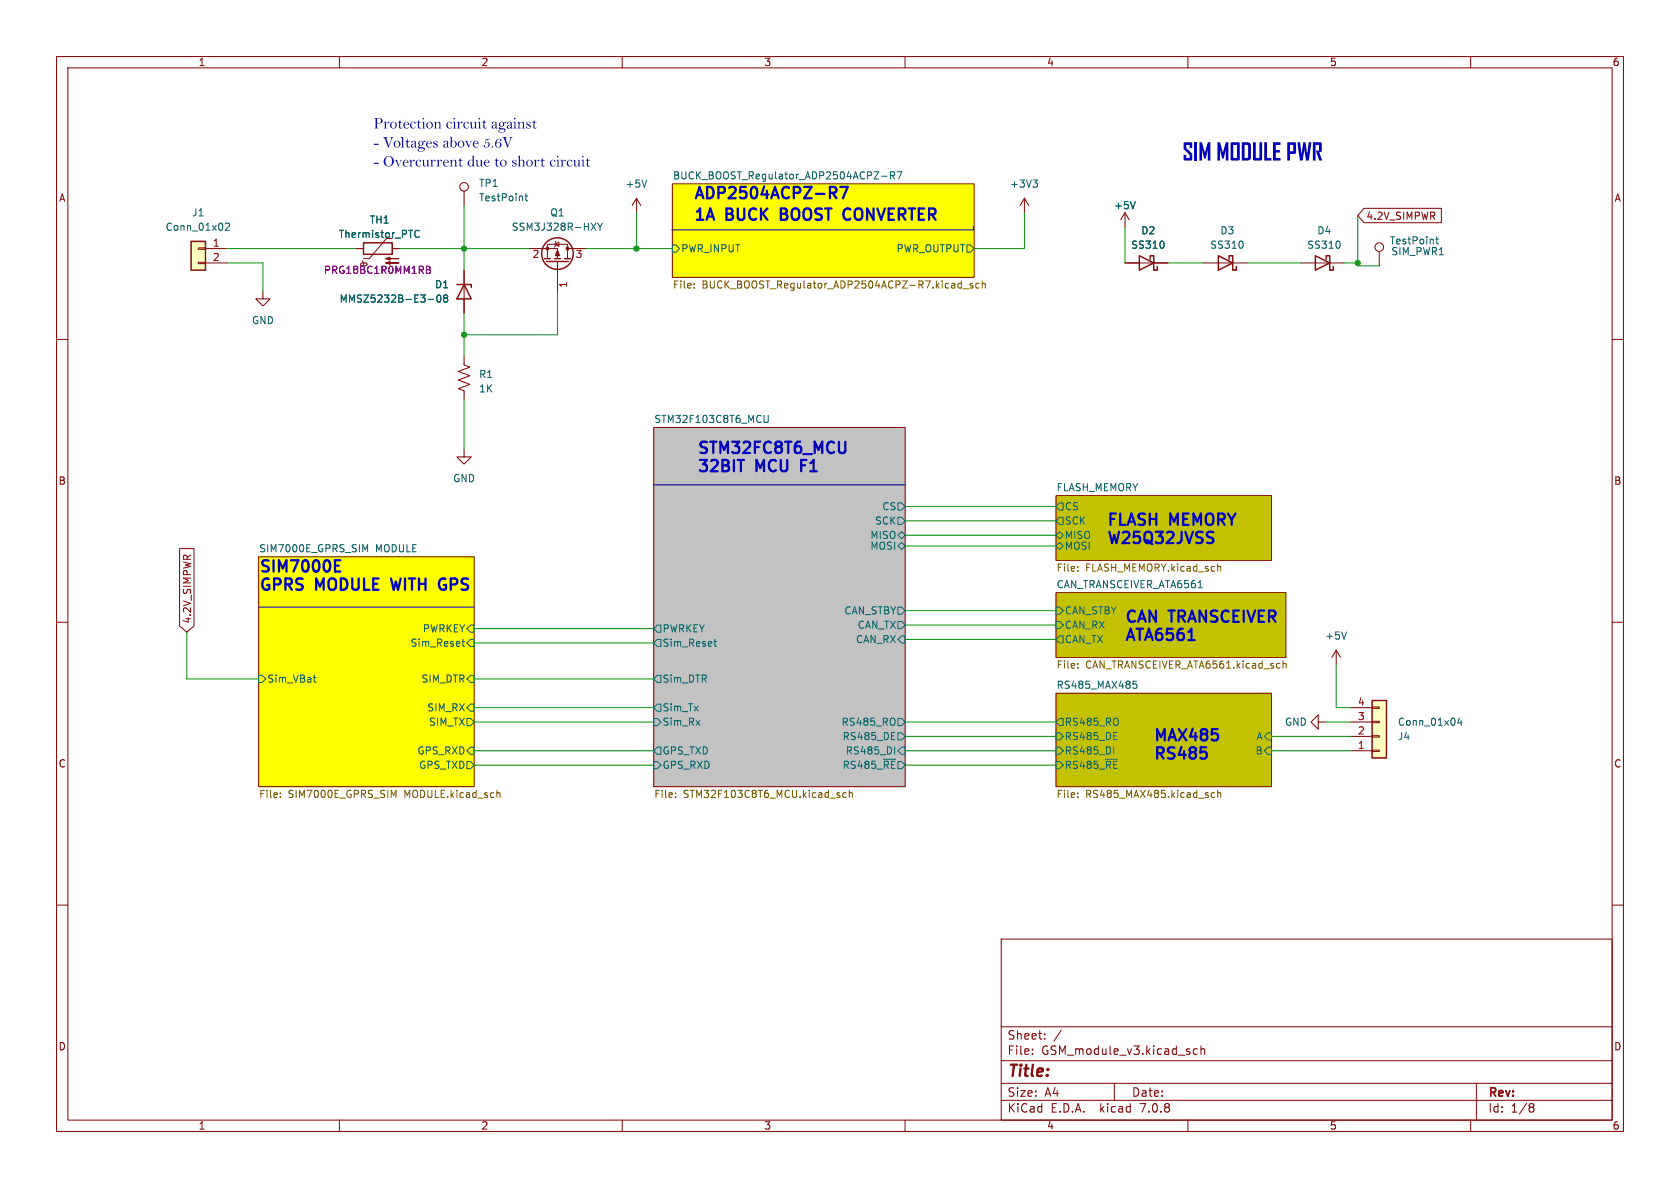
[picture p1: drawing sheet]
<svg xmlns="http://www.w3.org/2000/svg" width="297mm" height="210mm" viewBox="0 0 297 210" stroke-linecap="round" stroke-linejoin="round" font-family="sans-serif">
<g fill="none" stroke="#840000" stroke-width=".18">
<path d="M10 10h277v190h-277zM12 12h273v186h-273zM60 10v2M110 10v2M160 10v2M210 10v2M260 10v2M82 33.8v2.5M112.5 35.1l-.7 1.2M112.5 35.1v2.5M112.5 35.1l.8 1.2M118.9 32.5h53.3v16.5h-53.3z"/>
<path d="M181.1 35.1l-.8 1.2M181.1 35.1v2.5M181.1 35.1l.8 1.2M198.9 37.6l-.8 1.3M198.9 37.6v2.5M198.9 37.6l.7 1.3M241.1 36.8h13.7v2.6h-13.7l-1.1-1.3zM10 60h2M35.1 46.4h1.2v.2h-1.2zM35.1 43.8h1.2v.3h-1.2zM36.3 46.5h3.8M36.3 43.9h3.8"/>
<path d="M46.5 51.6v1.2h1.3l-1.3 1.3-1.3-1.3h1.3M63 43.9h1.3M63.8 46.7l.2-.2h.7l.2 .2M64 46.1l.2 .3 .1 .3M69.3 42.2h-1l-3 3.5h-1M69.3 43.9h1.3M82 47.8v7.6M93.5 43.9h5.1v1.8M96.8 45.7v-2.5h3.5v2.5M98.2 43.2l.6-.4v.8zM98.3 42.7l-.1 .1v.8l-.2 .1M98.6 46.2v5.4"/>
<path d="M100.3 43.9h3.3M198.9 46.5h7.6M212.9 46.5h7.6M230 46.5h7.6M243.8 44.5v2.5M285 60h2M82 63v1.5l1.1 .4-2.1 .8 2.1 .7-2.1 .8 2.1 .7-2.1 .8 1 .4v1.5M82 79.5v1.3h1.3l-1.3 1.2-1.2-1.2h1.2M115.6 75.6h44.4v63.5h-44.4zM31.7 97h2.6v13.6l-1.3 1.2-1.3-1.2zM45.7 98.4h38.1v40.7h-38.1zM186.7 87.6h38.1v11.5h-38.1z"/>
<path d="M10 110h2M186.7 104.8h40.6v11.4h-40.6zM236.2 114.9l-.7 1.3M236.2 114.9v2.6M236.2 114.9l.8 1.3M285 110h2M186.7 122.6h38.1v16.5h-38.1zM233 127.6v-1.2l-1.2 1.2 1.2 1.3v-1.3h1.3M238.8 132.7h3.8M238.8 130.2h3.8M238.8 127.6h3.8M238.8 125.1h3.8"/>
<path d="M242.6 125h1.2v.2h-1.2zM242.6 127.5h1.2v.3h-1.2zM242.6 130h1.2v.3h-1.2zM242.6 132.6h1.2v.2h-1.2zM10 160h2M285 160h2M177 166h108v32h-108zM60 198v2M110 198v2M160 198v2M177 194.5h108M177 191.5h108"/>
<path d="M177 187.5h108M177 181.5h108M182.5 186.3v.1M182.5 185.5v.1M184.7 183.6v.1M184.7 182.8v.1M187.6 182.1l-1.3 2M197 191.5v3M210 198v2M211.7 185.5l-.5-.1-.2 .3v.4l.1 .2h.6M212.3 185.5l.2-.1 .4 .1 .1 .9M212.3 184.9v1.5"/>
<path d="M260 198v2M261 191.5v6.5M270.6 195.1h.3l.3 .3-.3 .3M270.6 195.7h.3M270.9 195.7l.2 .2 .1 .4-.3 .3h-.3"/>
<circle cx="82" cy="33" r=".76"/>
<circle cx="243.8" cy="43.7" r=".76"/>
</g>
<g fill="#c2c200" stroke="#c2c200" stroke-width=".18">
<path d="M186.7 87.6h38.1v11.5h-38.1z"/>
<path d="M186.7 104.8h40.6v11.4h-40.6z"/>
<path d="M186.7 122.6h38.1v16.5h-38.1z"/>
</g>
<g fill="#ff0" stroke="#ff0" stroke-width=".18">
<path d="M45.7 98.4h38.1v40.7h-38.1z"/>
<path d="M118.9 32.5h53.3v16.5h-53.3z"/>
</g>
<path d="M115.6 75.6h44.4v63.5h-44.4z" fill="#c2c2c2" stroke="#c2c2c2" stroke-width=".18"/>
<g fill="none" stroke="#006464" stroke-width=".18">
<path d="M39.9 39.6l.4-.2 .3 .4-.8 .9h.8M92.8 34.7h.5M93 34.2v1.1l.3 .2M104.5 39.4l.9 1.3M105.4 39.4l-.9 1.3M105.7 39.4l.4 .7M106.5 39.4l-.4 .7M114.3 31.8l-.4 1.3M155.9 31.2h.9M157.4 31h.6l.2-.2-.1-.3-.7-.1v1.2M157.7 31l.5 .6M158.6 30.4h.8l-.5 1.2"/>
<path d="M182.6 31.8h.8l-.4 .5M183.2 32.3l.2 .2v.3l-.2 .3M200.7 35.6l-.4 1.3M74.1 40.8a.6 .6 0 0 0-.8 .5 .6 .6 0 0 0 .6 .7l.2-.1M75.7 52.9h1M77.3 52.3l.2-.2a.68 .68 0 0 1 .5 .7 .68 .68 0 0 1-.5 .6l-.2-.1-.1-.4zM78.7 52.7l-.3-.3 .3-.3h.2l.2 .3-.2 .3M78.7 52.7l-.3 .2 .1 .4 .2 .1h.3l.1-.2v-.4l-.2-.1M78.7 52.7h.2M106.1 40.1v.6M118.9 43.3h.6l.6 .6-.6 .7h-.6zM170.9 43.3h.7l.6 .6-.6 .7h-.7z"/>
<path d="M205.7 42.9v.7M219.7 42.9v.7M236.8 42.9v.7M253.8 42.3h.5M254 41.9v1l.3 .2M135.8 73.4l-.1 1.2-.4 .1-.2-.3M64.6 97.2l.4-.9v1.2M158.7 88.9h.7l.6 .6-.6 .7h-.7zM158.7 91.4h.7l.6 .7-.6 .6h-.7zM158.7 96.5l.7-.6 .6 .6-.6 .7zM159.4 94l.6 .6-.6 .7-.7-.7zM186.7 96.5l.6-.6 .7 .6-.7 .7z"/>
<path d="M186.7 94.6l.6-.6 .7 .6-.7 .7zM186.7 89.5l.6-.6h.7v1.3h-.7zM187.3 91.4h.7v1.3h-.7l-.6-.6zM45.7 119.4h.7l.6 .6-.6 .7h-.7zM55.4 119.7h.5M81.7 113.4h.4M81.8 113v1.1l.3 .1M83.2 119.4h.6v1.3h-.6l-.7-.7zM83.2 113h.6v1.3h-.6l-.7-.6zM83.2 110.5h.6v1.3h-.6l-.7-.7zM116.2 110.5h.6v1.3h-.6l-.6-.7zM116.2 119.4h.6v1.3h-.6l-.6-.7z"/>
<path d="M116.2 113h.6v1.3h-.6l-.6-.6zM126.2 113.4h.5M126.4 113v1.1l.3 .1M158.7 107.3h.7l.6 .7-.6 .6h-.7zM158.7 109.9h.7l.6 .6-.6 .6h-.7zM159.4 112.4h.6v1.3h-.6l-.7-.7zM186.7 109.9h.6l.7 .6-.7 .6h-.6zM186.7 107.3h.6l.7 .7-.7 .6h-.6zM186.7 113l.6-.6h.7v1.3h-.7zM238 111.7l-.4 1.3M55.6 120.5l.3 .1M82.5 134.6h.7l.6 .7-.6 .6h-.7z"/>
<path d="M82.5 127h.7l.6 .6-.6 .7h-.7zM83.2 124.5h.6v1.2h-.6l-.7-.6zM83.2 132.1h.6v1.3h-.6l-.7-.7zM115.6 134.6h.6l.6 .7-.6 .6h-.6zM115.6 127h.6l.6 .6-.6 .7h-.6zM116.2 132.1h.6v1.3h-.6l-.6-.7zM116.2 124.5h.6v1.2h-.6l-.6-.6zM157.6 130.8h.6M157.6 129.5h.6M158.2 132v1.3M158.7 127h.7l.6 .6-.6 .7h-.7zM158.7 129.5h.7l.6 .7-.6 .6h-.7z"/>
<path d="M159.4 132.1h.6v1.3h-.6l-.7-.7zM186.7 129.5h.6l.7 .7-.7 .6h-.6zM186.7 132.1h.6l.7 .6-.7 .7h-.6zM186.7 134.6h.6l.7 .7-.7 .6h-.6zM187.3 127h.7v1.3h-.7l-.6-.7zM196.9 130.8h.6M196.9 129.5h.6M196.9 132v1.3M200.3 120.4h.6M200.3 121l.5-.1 .2 .2-.1 .5h-.6M224.2 132.1h.6v1.3h-.6l-.7-.7zM224.2 129.5h.6v1.3h-.6l-.7-.6z"/>
<path d="M258 126.9l-.3 .9h.8M258.3 127.4v.8"/>
</g>
<g fill="none" stroke="#725600" stroke-width=".18">
<path d="M122.7 50.8v.1M122.7 50.1v.2M169.6 50.1h.4M170 49.7v1.2M170 50.9h-.4M170.3 51h.9M171.9 50.1h-.3l-.1 .2v.1l.4 .2v.3h-.4M173.1 50.1h-.4l-.2 .2 .1 .6h.5M173.6 50.2l.2-.1h.3l.1 .8M173.6 49.7v1.2M190.5 100.8v.2M190.5 100.2v.1"/>
<path d="M190.5 117.3v.1M190.5 118v.1M215.3 100.2h.5v.8M226.8 116.8v1.3M226.8 117.4l.2-.1h.3l.1 .8M150.1 139.7v1.3M215.3 139.7v1.3M49.6 140.9v.1M49.6 140.2v.1M69.6 140.6l.4-.9v1.3M87.9 140.2h.4l.1 .8M119.4 140.9v.1"/>
<path d="M119.4 140.2v.1M149.6 140.2l-.4-.1-.2 .3 .1 .5h.5M150.1 140.2l.2-.1 .3 .1 .1 .8M190.5 140.2v.1M190.5 140.9v.1M214.7 140.2l-.3-.1-.3 .3 .1 .5h.5M215.3 140.2l.2-.1 .3 .1v.8"/>
</g>
<g fill="none" stroke="#840000" stroke-width=".25">
<path d="M33.8 42.7h2.5v5.1h-2.5zM64.3 42.9h5v2.1h-5zM80.8 50.3h2.5v.5M82 50.3l1.3 2.5h-2.5zM96.3 45.7h1M96.6 46.2h3.9M98 45.7h1.1M99.8 45.7h1M201.4 45.2l2.6 1.3-2.6 1.3zM203.3 45.8v-.6h.7v2.6h.6v-.7M215.4 45.2l2.5 1.3-2.5 1.3zM217.3 45.8v-.6h.6v2.6h.7v-.7"/>
<path d="M232.5 45.2l2.6 1.3-2.6 1.3zM234.4 45.8v-.6h.7v2.6h.6v-.7M242.6 123.8h2.5v10.2h-2.5z"/>
<circle cx="98.6" cy="44.8" r="2.79"/>
</g>
<g fill="#840000" stroke="#840000" stroke-width=".18">
<path d="M68.2 46.5l.8-.3v.5l-.8-.2h2.3z"/>
<path d="M68.2 45.7l.8-.2v.5l-.8-.3h2.3z"/>
<path d="M98.6 44.2l.3 1h-.7z"/>
<circle cx="96.8" cy="43.9" r=".25"/>
<circle cx="100.3" cy="43.9" r=".25"/>
</g>
<path d="M75.4 47.1l.6 .1 .1 .2-.3 .3M75.4 47.7h.4M75.8 47.7l.3 .2v.3l-.7 .1" fill="none" stroke="#840084" stroke-width=".18"/>
<g fill="#ffffc2" stroke="#ffffc2" stroke-width=".18">
<path d="M242.6 123.8h2.5v10.2h-2.5z"/>
<path d="M33.8 42.7h2.5v5.1h-2.5z"/>
</g>
<g fill="none" stroke="#0000c2" stroke-width=".4">
<path d="M138.1 37.8h.6M138.7 36.9h-.6v2h.7M147.2 34.1l.7 .9M147.5 33a.54 .54 0 0 1 .4 .6 .54 .54 0 0 1-.4 .5M148.5 33h1.4l-.9 2M149.5 38.8l.3 .1 .4-.1M149.5 36.9h.3h.4M149.5 78.1v1.6l-.2 .3M59.2 100h.7M59.2 99h1M141.6 82.3h.7M141.6 81.3v2"/>
<path d="M59.2 101h1M69.1 102.3l.5 2M78 104.2l.3 .1 .4-.1M78.5 103.4h.3M78.6 102.3l-.6 .1M210.1 113.1h1.1M213.1 133l.2 .2v.5l-.2 .3"/>
</g>
<path d="M172.1 40v.6h-53.4M115.6 85.7h44.4M45.7 107.3h38.1" fill="none" stroke="#0000c2" stroke-width=".18"/>
<g fill="none" stroke="#009600" stroke-width=".18">
<path d="M82 36.3v11.5M112.5 37.6v6.3M181.1 37.6v6.3h-8.9M240 38.1v8.9h3.8M40.1 43.9h22.9M40.1 46.5h6.4v5.1M70.6 43.9h22.9M82 55.4v7.6M98.6 51.6v7.6h-16.6M103.6 43.9h15.3M198.9 40.1v6.4M206.5 46.5h6.4"/>
<path d="M220.5 46.5h9.5M237.6 46.5h2.4M82 70.6v8.9M160 94.6h26.7M160 96.5h26.7M160 89.5h26.7M160 92.1h26.7M33 111.8v8.2h12.7M83.8 111.1h31.8M83.8 113.7h31.8M160 108h26.7M160 113h26.7"/>
<path d="M160 110.5h26.7M236.2 117.5v7.6h2.6M83.8 135.3h31.8M83.8 132.7h31.8M83.8 127.6h31.8M83.8 125.1h31.8M83.8 120h31.8M160 135.3h26.7M160 132.7h26.7M160 127.6h26.7M160 130.2h26.7M224.8 132.7h14"/>
<path d="M224.8 130.2h14M234.3 127.6h4.5"/>
</g>
<g fill="#009600" stroke="#009600" stroke-width=".18">
<circle cx="82" cy="43.9" r=".46"/>
<circle cx="112.5" cy="43.9" r=".46"/>
<circle cx="82" cy="59.2" r=".46"/>
<circle cx="240" cy="46.5" r=".46"/>
</g>
<g font-size="4.2" fill="#0000c2">
<text x="209" y="28.9">SIMMODULE</text>
<text x="227.4" y="28.9">PWR</text>
</g>
<g font-size="2.8" fill="#0000c2">
<text x="66" y="23">Protectioncircuit against</text>
<text x="66" y="26.4">- Voltagesabove5.6V</text>
<text x="66" y="29.8">- Overcurrentdueto short circuit</text>
<text x="122.6" y="35.3">ADP2504ACPZ-R7</text>
<text x="122.6" y="39.1">1A</text>
<text x="128.5" y="39.1">BUCK</text>
<text x="138.9" y="39.1">BOOST</text>
<text x="150.9" y="39.1">CONVERTER</text>
<text x="123.2" y="80.4">STM32FC8T6_MCU</text>
<text x="123.2" y="83.6">32BIT</text>
<text x="133.8" y="83.6">MCU</text>
<text x="142.5" y="83.6">F1</text>
<text x="195.6" y="93.1">FLASH</text>
<text x="207" y="93.1">MEMORY</text>
<text x="45.7" y="101.3">SIM7000E</text>
<text x="195.6" y="96.3">W25Q32JVSS</text>
<text x="45.7" y="104.5">GPRS</text>
<text x="55.9" y="104.5">MODULE</text>
<text x="70.2" y="104.5">WITH</text>
<text x="79.4" y="104.5">GPS</text>
<text x="198.8" y="110.2">CAN</text>
<text x="198.8" y="113.4">ATA6561</text>
<text x="206.9" y="110.2">TRANSCEIVER</text>
<text x="203.8" y="131.2">MAX485</text>
<text x="203.8" y="134.4">RS485</text>
</g>
<text font-size="2.8" fill="#840000" x="178" y="190.9">Title:</text>
<g font-size="2.1" fill="#840000">
<text x="178" y="184">Sheet:</text>
<text x="178" y="186.7">File:</text>
<text x="184.1" y="186.7">GSM_module_v3.kicad_sch</text>
<text x="178" y="196.9">KiCad</text>
<text x="178" y="194.1">Size:</text>
<text x="184.7" y="194.1">A4</text>
<text x="185.7" y="196.9">E.D.A.</text>
<text x="194.6" y="196.9">kicad</text>
<text x="200" y="194.1">Date:</text>
<text x="201.8" y="196.9">7.0.8</text>
<text x="263" y="194.3">Rev:</text>
<text x="263" y="196.9">Id:</text>
<text x="267.1" y="196.9">1/8</text>
</g>
<g font-size="1.8" fill="#840000">
<text x="35" y="11.9">1</text>
<text x="85" y="11.9">2</text>
<text x="135" y="11.9">3</text>
<text x="185" y="11.9">4</text>
<text x="235" y="11.9">5</text>
<text x="285" y="11.9">6</text>
<text x="10.3" y="35.9">A</text>
<text x="285.3" y="35.9">A</text>
<text x="241.5" y="39.1">4.2V_SIMPWR</text>
<text x="10.3" y="85.9">B</text>
<text x="285.3" y="85.9">B</text>
<text x="34" y="110.3" transform="rotate(-90 34 110.3)">4.2V_SIMPWR</text>
<text x="10.3" y="135.9">C</text>
<text x="285.3" y="135.9">C</text>
<text x="10.3" y="185.9">D</text>
<text x="285.3" y="185.9">D</text>
<text x="35" y="199.9">1</text>
<text x="85" y="199.9">2</text>
<text x="135" y="199.9">3</text>
<text x="185" y="199.9">4</text>
<text x="235" y="199.9">5</text>
<text x="285" y="199.9">6</text>
</g>
<g font-size="1.8" fill="#006464">
<text x="84.6" y="33.2">TP1</text>
<text x="84.6" y="35.8">TestPoint</text>
<text x="110.5" y="33.4">+5V</text>
<text x="118.9" y="31.8">BUCK_BOOST_Regulator_ADP2504ACPZ-R7</text>
<text x="178.5" y="33.4">+3V3</text>
<text x="29.2" y="41">Conn_01x02</text>
<text x="33.9" y="38.5">J1</text>
<text x="65.3" y="39.7">TH1</text>
<text x="90.4" y="41">SSM3J328R-HXY</text>
<text x="97.2" y="38.5">Q1</text>
<text x="196.8" y="37.2">+5V</text>
<text x="201.7" y="41.6">D2</text>
<text x="215.6" y="41.6">D3</text>
<text x="232.8" y="41.6">D4</text>
<text x="59.8" y="42.3">Thermistor_PTC</text>
<text x="120.3" y="44.8">PWR_INPUT</text>
<text x="158.4" y="44.8">PWR_OUTPUT</text>
<text x="199.9" y="44.2">SS310</text>
<text x="213.9" y="44.2">SS310</text>
<text x="231" y="44.2">SS310</text>
<text x="245.6" y="43.4">TestPoint</text>
<text x="245.9" y="45.3">SIM_PWR1</text>
<text x="59.9" y="53.7">MMSZ5232B-E3-08</text>
<text x="76.8" y="51.2">D1</text>
<text x="44.4" y="57.5">GND</text>
<text x="84.6" y="67">R1</text>
<text x="84.6" y="69.6">1K</text>
<text x="115.6" y="74.9">STM32F103C8T6_MCU</text>
<text x="80" y="85.4">GND</text>
<text x="186.7" y="86.9">FLASH_MEMORY</text>
<text x="153.8" y="95.5">MISO</text>
<text x="154.6" y="92.9">SCK</text>
<text x="155.9" y="90.4">CS</text>
<text x="188.2" y="95.5">MISO</text>
<text x="188.2" y="92.9">SCK</text>
<text x="188.2" y="90.4">CS</text>
<text x="45.7" y="97.7">SIM7000E_GPRS_SIM</text>
<text x="66.4" y="97.7">MODULE</text>
<text x="153.8" y="97.4">MOSI</text>
<text x="188.2" y="97.4">MOSI</text>
<text x="186.7" y="104.1">CAN_TRANSCEIVER_ATA6561</text>
<text x="74.7" y="112">PWRKEY</text>
<text x="117" y="112">PWRKEY</text>
<text x="149.2" y="108.8">CAN_STBY</text>
<text x="151.2" y="113.9">CAN_RX</text>
<text x="151.5" y="111.4">CAN_TX</text>
<text x="188.2" y="111.4">CAN_RX</text>
<text x="188.2" y="108.8">CAN_STBY</text>
<text x="188.2" y="113.9">CAN_TX</text>
<text x="234.2" y="113.3">+5V</text>
<text x="72.5" y="114.5">Sim_Reset</text>
<text x="117" y="114.5">Sim_Reset</text>
<text x="47.2" y="120.9">Sim_VBat</text>
<text x="74.4" y="120.9">SIM_DTR</text>
<text x="75.4" y="126">SIM_RX</text>
<text x="117" y="120.9">Sim_DTR</text>
<text x="117" y="126">Sim_Tx</text>
<text x="186.7" y="121.8">RS485_MAX485</text>
<text x="75.7" y="128.5">SIM_TX</text>
<text x="117" y="128.5">Sim_Rx</text>
<text x="148.7" y="128.5">RS485_RO</text>
<text x="148.9" y="131">RS485_DE</text>
<text x="188.2" y="128.5">RS485_RO</text>
<text x="188.2" y="131">RS485_DE</text>
<text x="222" y="131">A</text>
<text x="227.1" y="128.5">GND</text>
<text x="247" y="131">J4</text>
<text x="247" y="128.5">Conn_01x04</text>
<text x="73.7" y="133.6">GPS_RXD</text>
<text x="74" y="136.1">GPS_TXD</text>
<text x="117" y="136.1">GPS_RXD</text>
<text x="117" y="133.6">GPS_TXD</text>
<text x="148.9" y="136.1">RS485_~{RE}</text>
<text x="149.4" y="133.6">RS485_DI</text>
<text x="188.2" y="133.6">RS485_DI</text>
<text x="188.2" y="136.1">RS485_~{RE}</text>
<text x="221.9" y="133.6">B</text>
</g>
<g font-size="1.8" fill="#a90000">
<text x="37.5" y="43.7">1</text>
<text x="37.5" y="46.2">2</text>
<text x="94" y="45.9">2</text>
<text x="101.7" y="45.9">3</text>
<text x="100.5" y="51" transform="rotate(-90 100.5 51)">1</text>
<text x="240" y="124.8">4</text>
<text x="240" y="129.9">2</text>
<text x="240" y="127.4">3</text>
<text x="240" y="132.5">1</text>
</g>
<text font-size="1.8" fill="#840084" x="57.1" y="48.6">PRG18BC1R0MM1RB</text>
<g font-size="1.8" fill="#725600">
<text x="118.9" y="51.3">File:</text>
<text x="124.1" y="51.3">BUCK_BOOST_Regulator_ADP2504ACPZ-R7.kicad_sch</text>
<text x="186.7" y="101.4">File:</text>
<text x="191.9" y="101.4">FLASH_MEMORY.kicad_sch</text>
<text x="186.7" y="118.5">File:</text>
<text x="191.9" y="118.5">CAN_TRANSCEIVER_ATA6561.kicad_sch</text>
<text x="45.7" y="141.4">File:</text>
<text x="50.9" y="141.4">SIM7000E_GPRS_SIM</text>
<text x="71.6" y="141.4">MODULE.kicad_sch</text>
<text x="115.6" y="141.4">File:</text>
<text x="120.8" y="141.4">STM32F103C8T6_MCU.kicad_sch</text>
<text x="186.7" y="141.4">File:</text>
<text x="191.9" y="141.4">RS485_MAX485.kicad_sch</text>
</g>
</svg>
